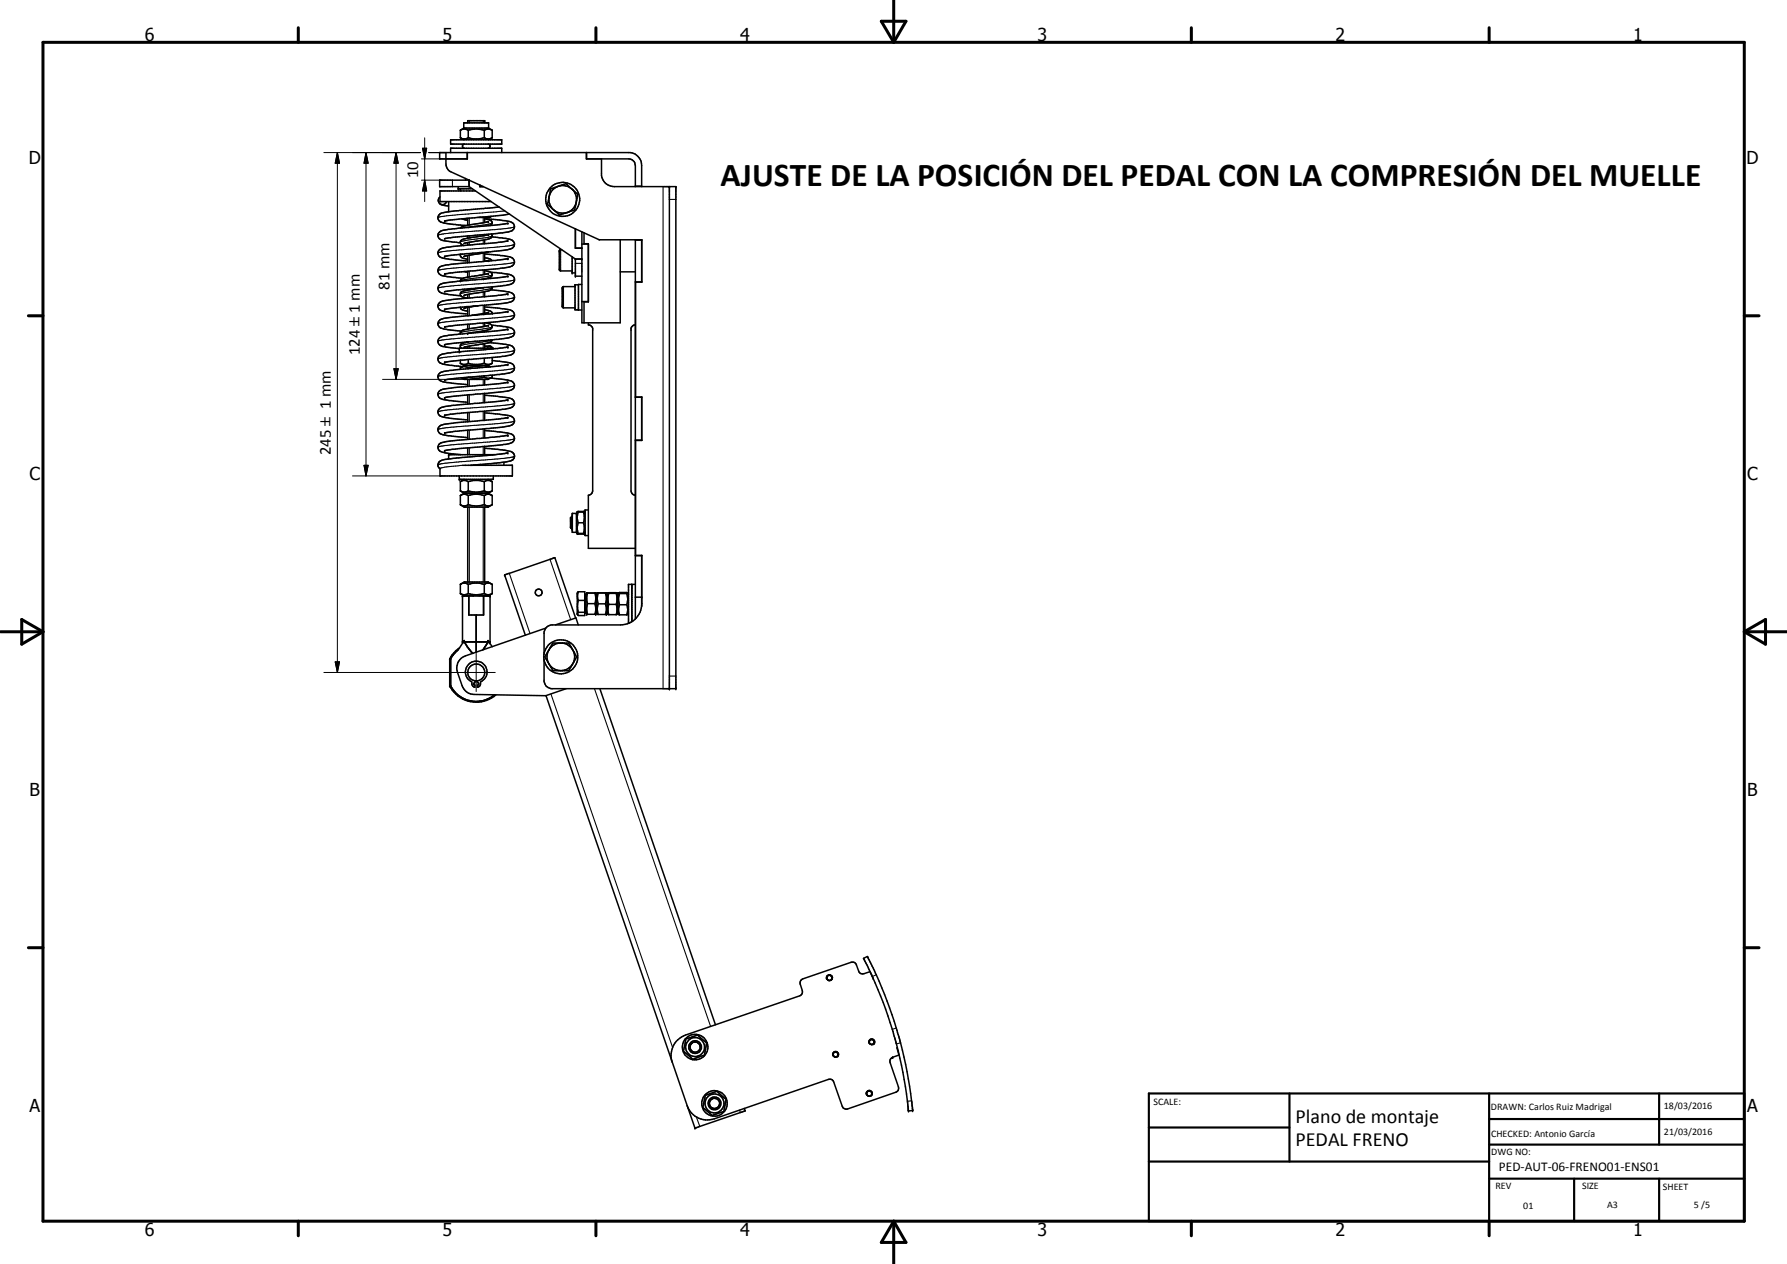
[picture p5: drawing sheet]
<svg xmlns="http://www.w3.org/2000/svg" width="420mm" height="297mm" viewBox="0 0 420 297" stroke-linecap="round" stroke-linejoin="round" font-family="sans-serif">
<g fill="none" stroke="#000" stroke-width=".35">
<path d="M104.8 35.9l.1 3 .4 .9 .4 .5 35.1 16h10.1v10h-1.5v27h1.5v10.2h-1.5v27h1.5v12M105.9 32.9h12.1v1h-12.1zM105.9 35.9v-1.1h12.1v1.1M108.2 30.6v1.8M108.2 30.6a1.73 1.73 0 0 1 1.9 0M108.2 32.4a1.73 1.73 0 0 0 1.9 0M108.2 32.4l.8 .5M109 30.1v-1.2h5.9v1.2M109 30.1h5.9M109 30.1l-.8 .5M109.2 33.9l-.3 .1-.2 .3 .3 .5M109.8 35.9l.1 1.4h-6.5v-1.4h44.8a3.1 3.1 0 0 1 2.7 3v5"/>
<path d="M110 28.9v-.5h3.9v.5M110.1 30.6v1.8M110.1 30.6a6.1 6.1 0 0 1 3.8 0M110.1 32.4a6.7 6.7 0 0 0 3.8 0M113.9 30.6v1.8M113.9 30.6a1.76 1.76 0 0 1 1.8 0M113.9 32.4a1.76 1.76 0 0 0 1.8 0M114.7 33.9l.4 .1 .1 .3-.3 .5M114.9 30.1l.8 .5M115.7 30.6v1.8M115.7 32.4l-.8 .5M137.9 35.9v1.4h10a1.6 1.6 0 0 1 1.5 1.6v5"/>
<path d="M141.4 37.3v4a3 3 0 0 0 3 2.6h14.5v117.9h-29.3a1.91 1.91 0 0 1-1.7-1.6v-5.2M103.4 42.3h6.9v1.6h-6.9zM103.5 46.3a1.03 1.03 0 0 0 .2 1.7M103.5 47.9l.2 .1M103.7 48l1.8 .4M104.6 56.1h.1M104.6 56.1h-.1M105 47.4l-.4 .5-.9 .1M105.5 47.4v2.4M107.7 43.9v.5h3.3M108.2 44.4v.5M108.3 56.7l.1 .6 .7 .4"/>
<path d="M108.3 59.7a1.11 1.11 0 0 0 1.3 1.2h.4M108.3 56.6v.1M108.7 51.4l1.3 .4M109.5 42v.3M109.5 53l-.8 .3-.4 .3M110 51.3v1.7M110 55.5v.5M110 57v.6M110.3 42.3v1.6M110.3 43.9l25 17M111.8 44.9h-8.3v2.5h12M112.8 43.5v.4h.8"/>
<path d="M112.8 43.5v.4M113.9 51.1v1.2M113.9 55.1v.2M113.9 56.3v1M113.9 59.4v2M113.9 55.1l-7.2 .7-2.1 .3M113.9 59.7l4.6 .4a3.1 3.1 0 0 1 2.3 .9 1.27 1.27 0 0 1-.1 1.3 1.27 1.27 0 0 1-1.3 .5l-5.5 .6M114.8 55.1l-4.5 .8a2.88 2.88 0 0 0-2 .7M114.8 52.1l-5.3 .9M114.9 59.2l-5.8 1.1M115.1 53a.71 .71 0 0 0 .6-.8 .71 .71 0 0 0-.8-.6l-1-.2 4.6 .5a2.42 2.42 0 0 1 2.4 1.1 1.43 1.43 0 0 1-1.5 1.5l-3.9 .5M115.5 50.8l-.4 .3h-2.6"/>
<path d="M115.5 55l-1.6 .1M115.5 55a.88 .88 0 0 1-.1 .9 .88 .88 0 0 1-.9 .4l-5.4 .9M115.6 55.7l3.7 .4a1.29 1.29 0 0 1 1.4 .7 1.29 1.29 0 0 1-.2 1.5l-2.2 .5-10.1 .9-3.7 .5M117.4 48.6l-7 .7a29.1 29.1 0 0 0-7 1 1.22 1.22 0 0 0-.3 1.4 1.22 1.22 0 0 0 1.3 .7l5.1 .6M119.4 52.5l-2.4 .3-11.6 1.1a3.1 3.1 0 0 0-2.4 1 1.29 1.29 0 0 0 1.3 1.7l3.9 .4M119.4 56.6l-2.6 .4-11 1a2.91 2.91 0 0 0-2.8 1.2 1.31 1.31 0 0 0 1.3 1.5l5.7 .6M119.8 50.3l-15.3 1.6M129.1 46.2l.4-1.8 3.5-1.2 2.8 2.4-.3 1.9M129.1 46.2l-.4 1.8 1.1 1M129.1 46.2v1.3l.8 1.5M129.8 49l.7 .6M130.5 49.6l1.1 .9 1.7-.5"/>
<path d="M130.5 49.6l1.1 .4h1.7M132.1 58.7l-.6 .1v4.7l.3 .2h2.7M133.8 49.8l-.5 .2M134.4 44.4a3.3 3.3 0 0 0-5.3 1.8M134.8 44.7l.7 1.5v1.3M135.3 53.8v4.5h1.5M135.5 47.5l-.4 1.8-1.3 .5M135.5 47.5l-.5 1.1-1.2 1.2M136.8 54.5v21.4h9v-19.6M136.8 57.4h1.5M137.3 54.7v2.6h1v13.7h-1v4.9M149.4 56.3v89.2"/>
<path d="M149.4 43.7h1.5M149.4 56.4h1.5M157.4 43.9v117.9M108.2 72.2a1.76 1.76 0 0 0 1.8 1M108.3 78.5a14.7 14.7 0 0 0-4.9 .9 1.2 1.2 0 0 0-.3 1.5 1.2 1.2 0 0 0 1.4 .5l3.5 .5M109.1 72.5h.1M109.1 69.4h.1M109.1 60.3h.1M109.2 63.8l.8 .2M110 60.1v1.7M110 63.8v1.4M110 67.9v.3"/>
<path d="M110 69.2v.9M110 72.3v1.9M110 76.2v1.1M112.5 71.8l-3.4 .7M113.2 65.7l-1.5 .1a44.9 44.9 0 0 0-8.2 1 1.22 1.22 0 0 0-.4 1.5 1.22 1.22 0 0 0 1.3 .7l4 .5M113.6 67.6l-1.1 .2a12.4 12.4 0 0 0-4.1 .9l-.2 .3a1.03 1.03 0 0 0 1.2 1l.5 .1M113.9 63.4v1.1M113.9 65.5v.1M113.9 68.6l.1 1.1M113.9 71.7v2M113.9 75.9v.8M113.9 77.7v.3"/>
<path d="M113.9 75.9l-7.2 .6-2.2 .4M113.9 63.4l-7.2 .7-2.2 .3M113.9 72.1l4.6 .5a3.1 3.1 0 0 1 2.3 .8 1.27 1.27 0 0 1-.1 1.4 1.27 1.27 0 0 1-1.3 .5l-5.5 .6M113.9 63.6a1.91 1.91 0 0 1 1.8 .8l-.2 .7-1.5 .4M113.9 72.8h.3a1.44 1.44 0 0 1 1.5 .9M113.9 60.6a1.96 1.96 0 0 1 1.7 .7M113.9 76.7l-3.9 .6a1.78 1.78 0 0 0-1.8 .8l.1 .4M114 65.5l-.8 .2M114 73.7l-3.1 .4M114.1 61.4l-3.7 .3a23.9 23.9 0 0 0-7 1 1.21 1.21 0 0 0-.3 1.4 1.21 1.21 0 0 0 1.2 .8l4.6 .5M114.2 75.9a1.15 1.15 0 0 1 1.4 1.1l-.3 .4-.8 .2-4.6 .8M114.8 64.3l-5.5 1a1.22 1.22 0 0 0-1.1 .7"/>
<path d="M114.8 76.5l-.9 .2M114.8 73.4l-.8 .3M114.8 61.2l-.7 .2M115.3 63.9l2.6 .3a4.8 4.8 0 0 1 2.8 .8 1.31 1.31 0 0 1 0 1.5 1.31 1.31 0 0 1-1.4 .5l-11.9 1.1-2.9 .5M115.4 68.1l3.2 .4a2.77 2.77 0 0 1 2.3 1 1.36 1.36 0 0 1-1.4 1.6l-15 1.6M115.6 76.4l3.2 .4a2.84 2.84 0 0 1 2.1 .8 1.23 1.23 0 0 1-1.2 1.8l-15.2 1.6M115.6 61.3l-1.5 .1M115.7 67.4a1.23 1.23 0 0 1-1.5 1.1l-5.1 .9M115.7 79.9l-.2 .4-.5 .2M119.4 73.2l-4.2 .6-10.7 1a1.26 1.26 0 0 0-1.4 .8 1.26 1.26 0 0 0 .5 1.5l1.6 .4 3.2 .3M119.4 77.3l-2.7 .5-8.4 .7M119.4 64.9l-6.2 .8"/>
<path d="M119.4 69.1l-14 1.4a2.86 2.86 0 0 0-2.3 1 1.27 1.27 0 0 0 1.2 1.7l5.7 .6M119.4 60.7l-3.8 .6M134.5 60.3v3.8h.8M135.2 67.4h-2.8l-.2 .2 .1 4.7h2.9M135.3 60.9h1.5M135.3 60.9v4h1.5M135.8 72.8l1 .1M136 66.9h-.8v5.9h.8M136.8 70.9h1.5M136.8 66.8h-.8v6.1M138.3 75.9v.5l.5 .1 .5 .6v38.3l-.3 .7-.7 .3v12.5h11.1M145.8 63.9h3.6"/>
<path d="M149.4 66.3h1.5M149.4 76.4l-.5 .1-.5 .6v38.3l.3 .7 .7 .3M108.2 84.7v.7M108.2 86.4v.4M108.2 85.4a1.73 1.73 0 0 0 1.9 0M108.2 85.4l.9 .5M108.2 86.4l.3-.1a1.47 1.47 0 0 1 1.6 .1M109.1 85.9h5.7M109.1 85.9l-.9 .5M110 80.3v.1M110 81.4v.4M110 89.2v1.6"/>
<path d="M110 92.8v2.2M110 96.9v2.2M110.1 88.6l-.6 .3-1-.1 .6 .4h5.7l.9-.6M110.1 85.4a6.7 6.7 0 0 0 3.8 0M110.1 84.5v.9M110.1 86.4v.3M110.1 88.6a6.6 6.6 0 0 0 3.8 0M110.3 80.3l-.9 .2a.93 .93 0 0 0-1.1 1.2l.2 .1M113.5 86.4l-2-.3-1.4 .3M113.9 85.4a1.76 1.76 0 0 0 1.8 0M113.9 84.2v1.2M113.9 88.3v.3"/>
<path d="M113.9 88.6a1.76 1.76 0 0 0 1.8 0M113.9 80.8v1M113.9 89.2v1.3M113.9 92.5v2.1M113.9 96.6v2.2M113.9 92.5l-9.4 1M113.9 92.9l5.3 .5a1.47 1.47 0 0 1 1.7 1.8 3.2 3.2 0 0 1-2.8 1l-4.2 .4M113.9 96.6l-6.8 .6-2.6 .4M113.9 97l4.9 .5a1.74 1.74 0 0 1 2.1 1.6 1.94 1.94 0 0 1-2.1 1.1l-4.9 .6M113.9 81.4h1.3M114.8 85.9l.5 .3M115 80.5l3.4 .4a2.54 2.54 0 0 1 2.5 1.1l.1 .3a1.9 1.9 0 0 1-2.2 1.4l-10.4 .9-3.9 .5"/>
<path d="M115 80.5l-5.9 1.2M115 81.4l-.4 .4M115.1 81.4h.4l.2 .4M115.2 86.2l-.5-.1-.6 .2M115.3 81.4l.3 .4M115.3 88.9l3.3 .3a2.67 2.67 0 0 1 2.1 .8 1.18 1.18 0 0 1 .1 1.2 1.18 1.18 0 0 1-1.1 .6l-5.8 .7M115.7 84.8l3.4 .3a1.47 1.47 0 0 1 1.7 1.9 6 6 0 0 1-3.7 1l-10.2 .9-2.4 .4M115.7 84v1.4M115.7 88.2v.4M115.7 85.4l-.9 .5M116 82v-.2h-8v.9h.3M119.3 98.1l-2 .4-12.2 1.1a1.93 1.93 0 0 0-2.2 1.4 1.6 1.6 0 0 0 1.9 1.3l5.2 .6"/>
<path d="M119.4 85.6l-1.8 .4-3.7 .3a68.5 68.5 0 0 0-9.8 1.1 1.16 1.16 0 0 0-1.1 1.1 1.16 1.16 0 0 0 1.1 1.2l5.9 .7M119.4 89.8l-13.2 1.4a4 4 0 0 0-3.1 1 1.45 1.45 0 0 0 1.7 1.8l5.2 .5M119.4 81.5l-2.4 .4-12.4 1.2a1.32 1.32 0 0 0-1.3 .5 1.32 1.32 0 0 0-.1 1.5l.2 .1a18.1 18.1 0 0 0 5.3 .9M119.4 94l-14.3 1.5a2.07 2.07 0 0 0-2.1 1.1 1.31 1.31 0 0 0 1.3 1.4l5.7 .7M149.4 93.3h1.5M104.6 101.7v.1M108 111.8v.8h8v-.8M108.2 113.2v2.2M108.2 116.5v2.1M108.2 115.4a1.73 1.73 0 0 0 1.9 0M108.2 113.2a1.52 1.52 0 0 1 1.9 0M108.2 115.4l.9 .5"/>
<path d="M108.2 118.6l.9 .6h5.7l.9-.6M108.2 118.6a1.73 1.73 0 0 0 1.9 0M108.2 116.5a1.52 1.52 0 0 1 1.9 0M109.1 115.9h5.7M109.1 112.6l-.9 .6M109.1 115.9l-.9 .6M110 101.1v2.2M110 105.2v1.6M110 119.2v17.6M110.1 113.2v2.2M110.1 116.5v2.1M110.1 116.5a5.4 5.4 0 0 1 3.8 0"/>
<path d="M110.1 115.4a6.1 6.1 0 0 0 3.8 0M110.1 113.2a5.8 5.8 0 0 1 3.8 0M110.1 118.6a6.1 6.1 0 0 0 3.8 0M113.9 113.2v2.2M113.9 116.5v2.1M113.9 115.4a1.76 1.76 0 0 0 1.8 0M113.9 113.2a1.55 1.55 0 0 1 1.8 0M113.9 118.6a1.61 1.61 0 0 0 1.8 0M113.9 116.5a1.45 1.45 0 0 1 1.8 0M113.9 100.8v2.1M113.9 104.9v1.9M113.9 119.2v17.6"/>
<path d="M113.9 105.3l.9 .1a17.9 17.9 0 0 1 5.6 .9h.2a1.06 1.06 0 0 1-.3 1.9l-1.8 .4M113.9 100.8l-7.2 .6-2.2 .4M113.9 101.2l4.9 .5a2.09 2.09 0 0 1 2.1 1.1 1.61 1.61 0 0 1-1.8 1.6l-5.2 .5M113.9 104.9l-7.6 .7-1.8 .3M114.8 112.6l.9 .6M114.8 115.9l.9 .6M115.7 113.2v2.2M115.7 116.5v2.1M115.7 115.4l-.9 .5M116.1 106.8l-11.5 1.2a1.36 1.36 0 0 0-1.5 1.8l.4 .4v1.6h17v-2.5h-11.7M118.5 108.6v.7M118.5 108.6l-7.6 .7"/>
<path d="M119.4 106.4l-3 .4h-10.9v1.1M119.4 102.3l-3.2 .4-10.5 1a3.6 3.6 0 0 0-2.5 .7 1.23 1.23 0 0 0 0 1.4 1.23 1.23 0 0 0 1.2 .5l4 .5M138.3 119.8h-.7v6.1h.7M149.4 103.4h1.5M108.2 137.3v2.2M108.2 137.3l.9-.5h5.7l.9 .5M108.2 137.3a1.52 1.52 0 0 1 1.9 0M108.2 139.5a1.73 1.73 0 0 0 1.9 0M108.2 139.5l.9 .5M110.1 137.3v2.2M110.1 137.3a5.8 5.8 0 0 1 3.8 0M110.1 139.5a6.1 6.1 0 0 0 3.8 0"/>
<path d="M113.9 137.3v2.2M113.9 137.3a1.55 1.55 0 0 1 1.8 0M113.9 139.5a1.76 1.76 0 0 0 1.8 0M115.7 137.3v2.2M115.7 139.5l-.9 .5M134.4 121.3v3M134.4 121.3l-.3 .4v2.3l.3 .3M134.4 124.3h.2M134.4 121.3h.2M135.5 120.6v4.5M135.5 120.6h-.9v4.5h.9M135.5 125.1l.2 .2"/>
<path d="M135.7 120.3v.1M135.7 125.3v.1M135.7 120.3h.1M135.7 125.3h1.7M135.7 120.4h1.7M135.7 120.4l-.2 .2M135.9 120.2l-.2 1.1 .2 1.6M135.9 122.9l-.2 .9 .2 1.5M135.9 120.2l-.1 .1M135.9 120.2h1.3M135.9 122.9h1.3M136 139.1l-.2 1 .2 1"/>
<path d="M136 139.1h1.5v5.6h-1.5l-.2-.3M136 139.1l-.2 .3v5M137.2 122.9a3.8 3.8 0 0 1 0 2.4M137.2 120.2l.2 .2M137.2 120.2v.2M137.2 120.4l.2 1.2-.2 1.3M137.4 125.3l-.2 .2-1.5-.1M137.4 120.4l.2 .2M137.5 139.7h.2M137.6 125.1l-.2 .2M138.1 139.4l-.1 .9 .1 1.6M139.9 139.4l.2 .9-.2 1.6"/>
<path d="M140.2 139.7l-.1-.3h-2.1l-.3 .3v4.4l.3 .3h2.1l.1-.3M140.2 139.7v4.4M140.4 139.4h2.2M140.4 139.4l-.2 .3M140.5 139.4h2.1M140.7 139.4l-.3 1.2 .3 1.3M142.4 139.4l.2 .9-.2 1.6M142.6 139.4l.2 .3M142.8 139.7v4.4M142.9 139.4l-.1 .3M142.9 139.4h2.2M143.2 139.4l-.3 1.1 .3 1.5"/>
<path d="M144.9 139.4l.2 1.1-.2 1.5M145.1 139.4l.1 .3M145.2 139.7v4.4M145.4 139.4l-.2 .3M145.7 139.5l-.3-.2 2-.1 .2 .2-.2 .1M145.7 139.5l-.3 1 .3 1.6M145.7 139.5h1.7M147.4 139.5l.2 1.3-.2 1.3M147.5 139.3h.1M147.6 139.4l.2 .3M148.5 137.3v8.8M149.4 130.6h1.5"/>
<path d="M149.4 137.3h-1.6v9h.3M105.7 154.9h.2M105.7 154.9v6.3M105.9 154.9v6.3M108.1 152.2l-1.8 1.6-.6 1.1M108.7 150.8v-10.8h6.5v10.8M108.7 150.8h.3M109.2 150.8h5.6M109.2 150.5l-.4 .5-.1-.2M109.2 150.5v.3M109.2 150.8l1.3 2M109.2 150.5l-1.4 2.2-.9 .8-1 1.4"/>
<path d="M110.2 156.1a2.55 2.55 0 0 1 3.9 .4 2.55 2.55 0 0 1-1.1 3.8 .97 .97 0 0 1-.7 1.2v-.5l.3-.2-.1-.3-.2-.1v-.4h-.6v.4l-.3 .3 .3 .3v.5l-.7-.5-.1-.7a2.56 2.56 0 0 1-.7-4.2zM110.2 140v4.5h3.5v-4.5M110.5 152.8l.7 .7M110.5 152.8l.4 .4M112 144.5v8.8M114.8 150.5l.9 1.5M114.8 150.5v.3M114.8 150.8l-1.3 1.9M114.8 150.5l.3 .5 .1-.2M115 150.8h.2M128.3 147.6l-18.9 6.5a3 3 0 0 0-1.8 3.9l1.1 3.2a3 3 0 0 0 2.8 2l16.8 .3 4.8-1.7M128.3 147.6l-.4 .9v5.2"/>
<path d="M129.1 152.7l.9-1.6h3.7l1 1.6M129.1 152.7a3.4 3.4 0 0 0 .4 4.1l.5 .8h3.7l1.9-3.3-.9-1.6M129.1 152.7l-1 1.6 .2 .5a4.2 4.2 0 0 0 3.6 2.8 3.4 3.4 0 0 0 3-2M130.6 146.9l4.8-1.7 .6 1.7M131.4 151.1a3 3 0 0 0-2.3 1.6M132.3 151.1l1.2 .5 1.2 1.1M134.7 152.7l.2 .4M134.9 153.1l.2 1.2-.2 1.3M135.3 145.2l-4.8-14.1-11 3.7-.9 .3 4.9 14.2M136 143.9l-.2 .5M136 141.1a4.7 4.7 0 0 0 0 2.8M136 143.9h1.5"/>
<path d="M136 141.1h1.5M137.5 144h.2M138.1 141.9l-.1 .9 .1 1.6M138.1 141.9h1.8M139.9 141.9l.2 .9-.2 1.6M140.2 144.1l.3 .3h2M140.7 141.9l-.3 1.2 .3 1.3M140.7 141.9h1.7M142.4 141.9l.2 1-.2 1.5M142.5 144.4h.1M142.8 144.1l.1 .3h.3M142.8 144.1l-.2 .3"/>
<path d="M143.2 144.4h1.7M143.2 142l-.3 1 .3 1.4M143.2 142h1.7M144.9 142l.2 1-.2 1.4M145.2 144.1l-.1 .3h-.2M145.2 144.1l.5 .4M145.7 142.1l-.3 .9 .3 1.5M145.7 142.1h1.7M145.7 144.5h1.7M147.4 142.1l.2 1.2-.2 1.2M147.5 144.4h.1M147.5 144.4l-.1 .1"/>
<path d="M147.8 144.1l-.2 .3M149.4 140.3h1.5M150.9 141.9a5 5 0 0 1-5 5h-16.3l-.7 .2-.6 .5M105.7 161.2h.2M105.7 161.2a7 7 0 0 0 10.9 2.1M105.9 161.2a6.7 6.7 0 0 0 10.4 2.1M128.4 163.5l29.7 86.1M141 161.8l27.2 79M194.6 229.3h.8l.2 .3v.4l-.4 .4h-.4l-.3-.3-.1-.3zM203 225.2l1-.4 .2 .5a100.2 100.2 0 0 1 9.1 26.5l1.3 9.2h-1l-.2-1.8a95.7 95.7 0 0 0-2.7-14.1l-.5-1.6a94.1 94.1 0 0 0-6.4-16.8zM205.3 229.9l-.8-1.6-1.4 .5-.8-.1-.3-.3-.8-2-.4-.3h-.7l-11.6 4.1-.3 .3-.1 .6 .6 2.1-.2 .4-.5 .4-26.8 9.2a5 5 0 0 0-3.1 6.4M158.1 249.6l3.5 10.2"/>
<path d="M161.2 244.2l2.1-.7a.75 .75 0 0 1 1.2 .2l1.6 1.4-.5 2.8-2 .8a.73 .73 0 0 1-1.3-.3l-1.6-1.4zM161.6 259.8l1.8 5.3 11.7-4 .1-.1-.2-.5M165.8 257.4l2.8-.9 2.1 1.9-.4 2.1a.78 .78 0 0 1-.9 1l-1.9 .6-1.7-1.4a.74 .74 0 0 1-.4-1.2zM195.9 247.6l.1 .6M196 248.2l.1 .1M196.1 248.3l.4 .1M196.5 247.2l-.4 .1-.2 .3 .1 .6M196.5 247.2l.3 .1M196.8 247.3l.3 .3M197 247.6v.4M197 248l-.5 .4M197.1 247.6v.4"/>
<path d="M197.1 248l-.3 .3-.3 .1M204.5 245.2l.1 .2M204.5 244.5l-.1 .4 .1 .3M204.6 244.4l-.2 .3 .1 .5M204.6 245.4l.4 .1M204.6 245.4h.2M204.8 245.4l.2 .1M205.1 244.3l-.5 .1M205.1 244.3a.63 .63 0 0 1 .5 .6 .63 .63 0 0 1-.6 .6M205.1 244.3l.5 .3v.4l-.3 .4-.3 .1M211 246.2l.4 1.7-1.7 .6-.5 .8 2.1 6.3-.2 .7-.5 .4-11.8 3.9-.6-.3-.2-.3-2.1-5.9-.2-.4-.7-.1-27.1 9.3a5 5 0 0 1-6.3-3.1M213.6 261v.1"/>
<circle cx="132.3" cy="46.9" r="4"/>
<circle cx="126.6" cy="139.2" r=".79"/>
<circle cx="112" cy="158" r="1.99"/>
<circle cx="131.9" cy="154.3" r="4"/>
<circle cx="163.4" cy="246.1" r="1.2"/>
<circle cx="163.4" cy="246.1" r="3"/>
<circle cx="163.4" cy="246" r="2.23"/>
<circle cx="163.4" cy="246.1" r="1.5"/>
<circle cx="168" cy="259.3" r="3"/>
<circle cx="168" cy="259.3" r="2.21"/>
<circle cx="168" cy="259.3" r="1.51"/>
<circle cx="168" cy="259.3" r="1.2"/>
<circle cx="204.4" cy="257" r=".61"/>
</g>
<g fill="#000">
<circle cx="113.9" cy="28.4" r=".18"/>
<circle cx="104.6" cy="51.9" r=".18"/>
<circle cx="107.7" cy="44.4" r=".18"/>
<circle cx="110.3" cy="42.3" r=".18"/>
<circle cx="114.8" cy="52.1" r=".18"/>
<circle cx="114.8" cy="55.1" r=".18"/>
<circle cx="119.4" cy="52.5" r=".18"/>
<circle cx="131.5" cy="59" r=".18"/>
<circle cx="157.4" cy="43.9" r=".18"/>
<circle cx="158.9" cy="43.9" r=".18"/>
<circle cx="104.6" cy="60.2" r=".18"/>
<circle cx="104.6" cy="64.4" r=".18"/>
<circle cx="104.6" cy="72.7" r=".18"/>
<circle cx="110" cy="78.4" r=".18"/>
<circle cx="114.8" cy="76.5" r=".18"/>
<circle cx="114.8" cy="73.4" r=".18"/>
<circle cx="114.8" cy="64.3" r=".18"/>
<circle cx="114.8" cy="61.2" r=".18"/>
<circle cx="119.4" cy="77.4" r=".18"/>
<circle cx="119.4" cy="73.2" r=".18"/>
<circle cx="119.4" cy="64.9" r=".18"/>
<circle cx="119.4" cy="60.7" r=".18"/>
<circle cx="119.4" cy="69.1" r=".18"/>
<circle cx="134.5" cy="64.1" r=".18"/>
<circle cx="135.2" cy="66.9" r=".18"/>
<circle cx="135.3" cy="60.9" r=".18"/>
<circle cx="135.3" cy="64.9" r=".18"/>
<circle cx="136.8" cy="60.9" r=".18"/>
<circle cx="104.6" cy="85.1" r=".18"/>
<circle cx="104.6" cy="97.6" r=".18"/>
<circle cx="104.6" cy="81" r=".18"/>
<circle cx="104.6" cy="93.5" r=".18"/>
<circle cx="108" cy="81.8" r=".18"/>
<circle cx="108" cy="82.7" r=".18"/>
<circle cx="115.2" cy="81.4" r=".18"/>
<circle cx="119.4" cy="94" r=".18"/>
<circle cx="119.4" cy="85.6" r=".18"/>
<circle cx="119.4" cy="81.5" r=".18"/>
<circle cx="119.4" cy="98.1" r=".18"/>
<circle cx="119.4" cy="89.8" r=".18"/>
<circle cx="104.6" cy="105.9" r=".18"/>
<circle cx="105.5" cy="106.8" r=".18"/>
<circle cx="108" cy="112.6" r=".18"/>
<circle cx="119.4" cy="102.3" r=".18"/>
<circle cx="119.4" cy="106.4" r=".18"/>
<circle cx="118.6" cy="135.1" r=".18"/>
<circle cx="134.4" cy="124.3" r=".18"/>
<circle cx="134.6" cy="120.6" r=".18"/>
<circle cx="135.5" cy="120.6" r=".18"/>
<circle cx="135.7" cy="120.4" r=".18"/>
<circle cx="135.7" cy="125.3" r=".18"/>
<circle cx="135.8" cy="139.4" r=".18"/>
<circle cx="137.4" cy="120.3" r=".18"/>
<circle cx="137.4" cy="120.4" r=".18"/>
<circle cx="137.4" cy="125.3" r=".18"/>
<circle cx="138" cy="139.4" r=".18"/>
<circle cx="140.1" cy="139.4" r=".18"/>
<circle cx="142.6" cy="139.4" r=".18"/>
<circle cx="142.9" cy="139.4" r=".18"/>
<circle cx="145.1" cy="139.4" r=".18"/>
<circle cx="105.7" cy="154.9" r=".18"/>
<circle cx="108.7" cy="150.8" r=".18"/>
<circle cx="108.7" cy="140" r=".18"/>
<circle cx="115.1" cy="151" r=".18"/>
<circle cx="115.2" cy="140" r=".18"/>
<circle cx="138" cy="144.4" r=".18"/>
<circle cx="140.1" cy="144.4" r=".18"/>
<circle cx="142.6" cy="144.4" r=".18"/>
<circle cx="105.7" cy="161.2" r=".18"/>
<circle cx="157.4" cy="161.8" r=".18"/>
<circle cx="158.9" cy="161.8" r=".18"/>
<circle cx="205.3" cy="229.9" r=".18"/>
<circle cx="209.9" cy="248.5" r=".18"/>
<circle cx="163.4" cy="265.1" r=".18"/>
<circle cx="213.6" cy="261.1" r=".18"/>
<circle cx="214.6" cy="261" r=".18"/>
</g>
<g fill="none" stroke="#000" stroke-width=".25">
<path d="M110.4 28.4v.5M113.6 28.4v.5M103 55.2l-.1 .1M103 55.2h.1M106.4 42.3v1.6M108.8 59.7l-.6 .3M110.4 51.3v1.6M110.4 55.4v.5M110.4 56.9v.7M110.4 60v1.7M113.6 51.1v1.3M113.6 55.2v.2"/>
<path d="M113.6 56.4v.9M113.6 59.5v2M115.7 52.4h.1M115.7 52.4l-.8 .3-5.7 .8M115.7 55.5l-1.1 .3-4.7 .6-1.4 .3-.3 .2M115.7 55.4v.1M118.7 49.6l-13.7 1.1-2.1 .5M120.9 57.4h.1M120.9 57.4l-2.3 .5-13.3 1.1-1.8 .2-.6 .3M121 53.3h-.1a17.8 17.8 0 0 1-5.5 .7l-9.8 .8-2.5 .4M121 57.4h-.1M131.8 58.7h.1"/>
<path d="M131.8 58.7v5M155.9 43.9v117.9M157.4 46.9h1.5M103 71.9h.1M103 76l-.1 .1M103 76h.1M103 67.7l-.1 .1M103 67.7h.1M103 63.5l-.1 .1M103 63.5h.1M108.2 66h.1M110.4 63.7v1.4"/>
<path d="M110.4 67.9v.2M110.4 69.1v.9M110.4 72.2v2M110.4 76.2v1.1M110.4 78.3h.1M113.6 67.6h.1M113.6 65.6h.1M113.6 63.5v1.1M113.6 68.6v1.2M113.6 71.8v1.9M113.6 75.9v.9M113.6 77.8v.3"/>
<path d="M115.7 79.9l-2.9 .5a12.9 12.9 0 0 0-4.6 .9M115.7 73.7h.1M115.7 67.6a21 21 0 0 1-5.5 1l-1.5 .3-.5 .2M115.7 76.8l-2.3 .5-4.1 .6-1.1 .4M115.7 64.6l-.8 .3-5.7 .8-1 .3M115.7 76.8h.1M120.9 61.6h.1M120.9 74v.1M120.9 74.1l-3.9 .6-12 .9-1.9 .4M120.9 61.6l-2 .4-12.3 1-3.5 .5M121 65.7l-.4 .2-1.7 .3-11.9 .9-3.9 .6M121 78.1l-.4 .3-2 .3-12.4 .9-2.2 .3-1.1 .3"/>
<path d="M121 69.8l-.6 .3-1.8 .3-11.6 .9a10.8 10.8 0 0 0-4.1 .6M121 74h-.1M121 61.6h-.1M132.5 67.4v4.9M135.3 61.9h1.5M103 96.8h-.1M103 88.4l-.1 .1M103 88.4h.1M103.1 96.7l-.1 .1M110.4 81.3v.5M110.4 89.2v1.6M110.4 92.8v2.1"/>
<path d="M110.4 96.9v2.2M113.6 80.8v1M113.6 89.2v1.3M113.6 92.5v2.2M113.6 96.6v2.2M115.6 81.8h.1M115.7 81.8h.1M120.9 94.8h.1M120.9 82.3h.1M121 90.6l-.4 .2-2 .3-12.4 1-2.2 .2-1.1 .4M121 98.9l-1.5 .4-13.3 1.1-3.1 .5M121 86.4v.1"/>
<path d="M121 94.7l-.6 .3-1.8 .2-12 1-3.5 .5M121 86.5l-2.7 .5-12.1 .9-3.1 .5M121 82.3l-.6 .2-1.8 .3-13.3 1.1-2.4 .5M103 105.1h.1M103 100.9l-.1 .1M103 100.9h.1M108.8 109.3l-4.2 .5-1.1 .4M110.4 101.1v2.2M110.4 105.2v1.6M110.4 119.2v17.6M113.6 100.8v2.2M113.6 104.9v1.9"/>
<path d="M113.6 119.2v17.6M121 107.2l-.6 .2-2.1 .3-10.6 .9a16.2 16.2 0 0 0-4.8 .7M121 103l-.6 .3-1.8 .2-10.5 .9a17.9 17.9 0 0 0-5.2 .7M119.7 134.7l4.9 14.2M129.3 131.4l4.9 14.2M134.1 124.1h.5M134.1 121.7h.5M150.9 140.6h.1M157.4 158.9h1.5M129.5 163.1l28.6 83.1M139.8 161.8l27.3 79.4M194.7 229.1l-.4 .4v.7"/>
<path d="M194.7 229.1h.6M194.7 229.2a.7 .7 0 0 0-.3 1 .7 .7 0 0 0 1.1 .1M194.7 229.2h.6M195.3 229.1l.4 .3 .1 .3-.4 .7M195.3 229.2l.4 .4-.1 .6M195.6 229.9l-.2-.5-.3-.2a.6 .6 0 0 0-.7 .5 .6 .6 0 0 0 .5 .7M206 229.1l-.9 .4M164.6 246.3a1.22 1.22 0 0 0-1-1.4 1.22 1.22 0 0 0-1.4 1 1.22 1.22 0 0 0 1 1.4M168.3 258.1a1.19 1.19 0 0 0-1.5 .9 1.19 1.19 0 0 0 .9 1.5 1.19 1.19 0 0 0 1.5-.9M195.8 248.2a.76 .76 0 0 1 .3-1.1 .76 .76 0 0 1 1 .3 .76 .76 0 0 1-.3 1.1M197.1 247.9l-.1-.4a.62 .62 0 0 0-.8-.2 .62 .62 0 0 0-.3 .8l.5 .3M203.7 257.1v.2"/>
<path d="M203.7 257.2a.73 .73 0 0 1 .4-.9 .73 .73 0 0 1 1 .4 .73 .73 0 0 1-.3 .9M203.9 256.5l-.2 .5M204.1 256.3a.7 .7 0 0 1 .9 .4 .7 .7 0 0 1-.4 .9 .7 .7 0 0 1-.9-.4M204.3 245.2a.76 .76 0 0 1 .3-1 .76 .76 0 0 1 1 .3 .76 .76 0 0 1-.3 1M205 257.1a.6 .6 0 0 0-.6-.7 .6 .6 0 0 0-.6 .6l.2 .4 .3 .2M205.6 245l-.1-.4-.2-.3h-.4l-.4 .1-.1 .7 .5 .3M210.7 241.6l-.9 .3M211.7 245.1l-.9 .2M214.3 258.7l-1 .1M163.7 262.5l.8 2.2M173.9 260.9l.2 .6"/>
</g>
<g fill="none" stroke="#000" stroke-width=".71">
<path d="M10.1 9.9h400v277.1h-400zM70.1 6.5v3.4M140.1 6.5v3.4M207.2 5h5.8l-2.9 4.9zM210.1 0v9.9M280.1 6.5v3.4M350.1 6.5v3.4M6.7 74.2h3.4M410.1 74.2h3.5M.1 148.5h10M5.1 145.6l5 2.9-5 2.9zM410.1 148.5h10"/>
<path d="M410.1 148.5l5-2.9v5.8zM6.7 222.7h3.4M410.1 222.7h3.5M70.1 287v3.4M140.1 287v3.4M210.1 287v10M210.1 287l2.9 5h-5.8zM280.1 287v3.4M350.1 287v3.4"/>
</g>
<path d="M270.1 257h140v30h-140zM303.2 257v16M350.1 257v30M390.1 257v12M270.1 265h33.1M270.1 273h80M350.1 277h60M350.1 269h60M350.1 263h60M370.1 277v10M390.1 277v10" fill="none" stroke="#000" stroke-width=".51"/>
<g fill="none" stroke="#000" stroke-width=".24">
<path d="M76.1 35.9h22.7M79.3 35.9l.5 2.5h-1zM79.3 35.9v122.1M86.1 35.9l.5 2.5h-1zM86.1 35.9v75.9M93.1 35.9l.5 2.5h-1zM93.1 35.9v53.3M99.1 37.3h4.3M99.3 34.8h1l-.4 2.5zM99.9 32.4v15M100.8 35.9h4M99.1 42.3h4.3"/>
<path d="M99.9 42.3l.4 2.6h-1zM89.9 89.2h19.2M92.6 86.7h1l-.5 2.5zM82.9 111.8h20.6M85.6 109.3h1l-.5 2.5zM76.1 158h40.3M78.8 155.5h1l-.5 2.5zM112 153.5v9"/>
</g>
<path d="M79.3 35.9l.5 2.5h-1zM86.1 35.9l.5 2.5h-1zM93.1 35.9l.5 2.5h-1zM99.3 34.8h1l-.4 2.5zM99.9 42.3l.4 2.6h-1zM92.6 86.7h1l-.5 2.5zM85.6 109.3h1l-.5 2.5zM78.8 155.5h1l-.5 2.5z" fill="#000"/>
<text font-size="7.9" x="169.4" y="43.7">AJUSTE DE LA POSICIÓN DEL PEDAL CON LA COMPRESIÓN DEL MUELLE</text>
<g font-size="4.7">
<text x="304.6" y="263.9">Plano de montaje</text>
<text x="304.6" y="269.3">PEDAL FRENO</text>
</g>
<g font-size="4.2">
<text x="34" y="9.6">6</text>
<text x="104" y="9.6">5</text>
<text x="174" y="9.6">4</text>
<text x="244" y="9.6">3</text>
<text x="314" y="9.6">2</text>
<text x="384" y="9.6">1</text>
<text x="6.8" y="38.7">D</text>
<text x="410.6" y="38.7">D</text>
<text x="7" y="112.9">C</text>
<text x="410.8" y="112.9">C</text>
<text x="7" y="187.1">B</text>
<text x="410.8" y="187.1">B</text>
<text x="7" y="261.4">A</text>
<text x="410.8" y="261.4">A</text>
<text x="34" y="290.4">6</text>
<text x="104" y="290.4">5</text>
<text x="174" y="290.4">4</text>
<text x="244" y="290.4">3</text>
<text x="314" y="290.4">2</text>
<text x="384" y="290.4">1</text>
</g>
<g font-size="3.9">
<text x="98.3" y="41.9" transform="rotate(-90 98.3 41.9)">10</text>
<text x="91.6" y="68.1" transform="rotate(-90 91.6 68.1)">81 mm</text>
<text x="84.6" y="73.5" transform="rotate(-90 84.6 73.5)">1 mm</text>
<text x="84.6" y="83.4" transform="rotate(-90 84.6 83.4)">124</text>
<text x="77.8" y="96.2" transform="rotate(-90 77.8 96.2)">1 mm</text>
<text x="77.8" y="107" transform="rotate(-90 77.8 107)">245</text>
</g>
<g font-size="3.2">
<text x="84.6" y="76.5" transform="rotate(-90 84.6 76.5)">±</text>
<text x="77.8" y="100.1" transform="rotate(-90 77.8 100.1)">±</text>
</g>
<text font-size="3.1" x="352.4" y="275.2">PED-AUT-06-FRENO01-ENS01</text>
<g font-size="2.4">
<text x="271.2" y="259.7">SCALE:</text>
<text x="350.6" y="260.8">DRAWN: Carlos Ruiz Madrigal</text>
<text x="391.2" y="260.6">18/03/2016</text>
<text x="350.6" y="267.1">CHECKED: Antonio García</text>
<text x="391.2" y="266.7">21/03/2016</text>
<text x="350.6" y="271.4">DWG NO:</text>
<text x="351.6" y="279.3">REV</text>
<text x="372" y="279.4">SIZE</text>
<text x="391" y="279.6">SHEET</text>
<text x="358.1" y="284.1">01</text>
<text x="377.9" y="283.8">A3</text>
<text x="398.3" y="283.8">5 /5</text>
</g>
</svg>
